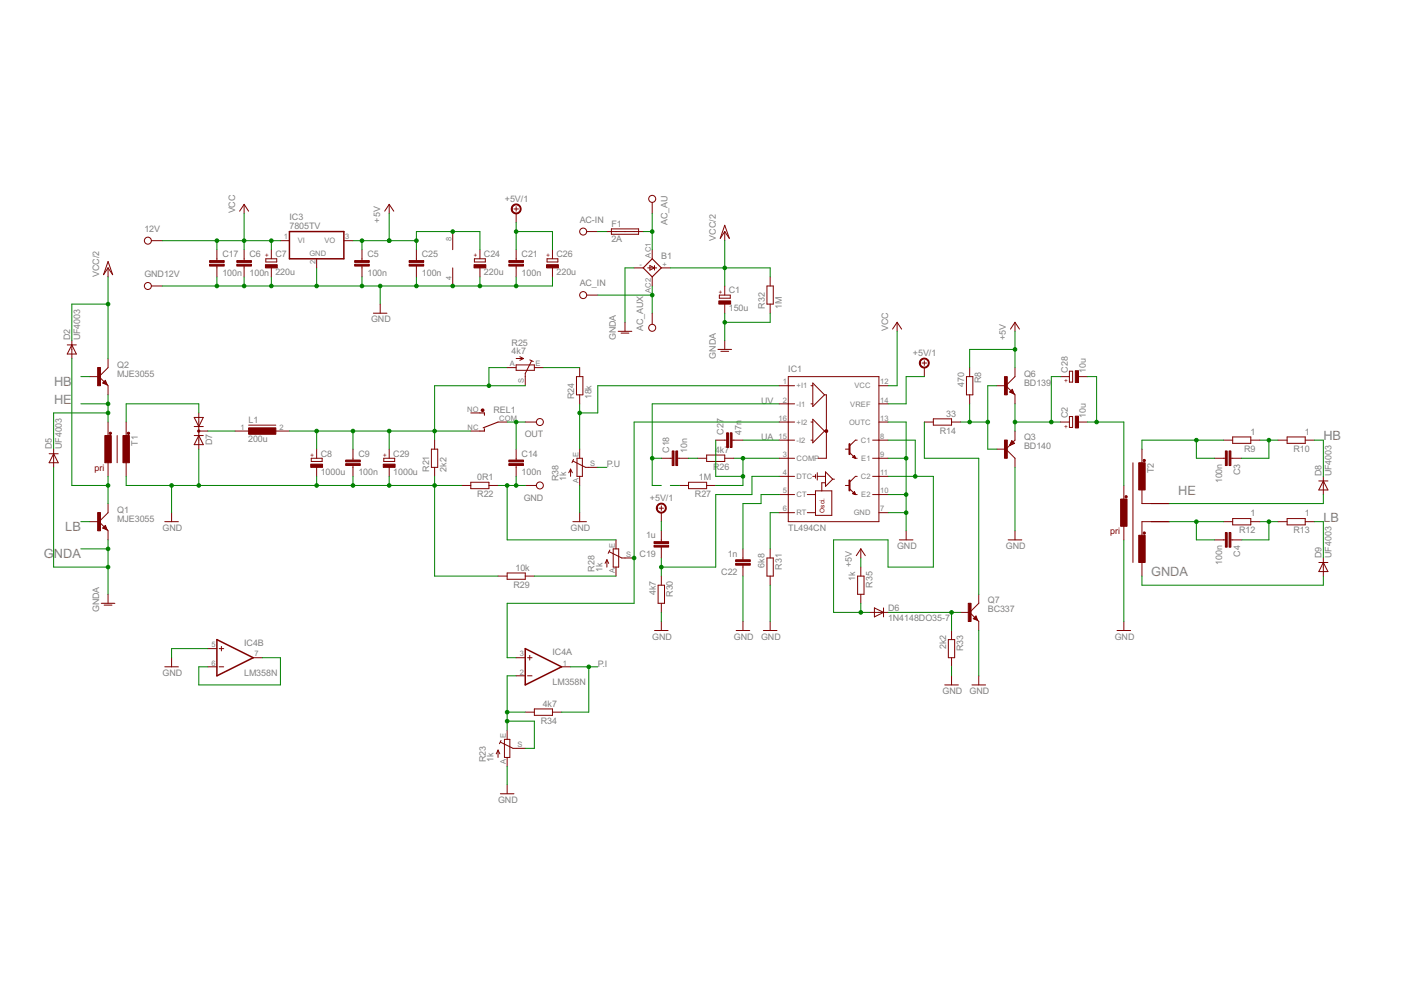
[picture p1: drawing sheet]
<svg xmlns="http://www.w3.org/2000/svg" width="297mm" height="210mm" viewBox="0 0 297 210" stroke-linecap="round" stroke-linejoin="round" font-family="sans-serif">
<path d="M138 54.8l1.9 1.9-1.9 1.9-1.9-1.9zM101.5 87.4h1v.5M102.5 90.7v.5h-1M105.4 89.3l-3.2 1.2" fill="none" stroke="#800000" stroke-width=".23"/>
<g fill="#800000" stroke="#800000" stroke-width=".21">
<path d="M101.9 86.6l.1-.1 .3 .1v.4l-.1 .1-.3-.1-.1-.2 .3-.1 .1 .1h-.4z" fill-rule="evenodd"/>
<path d="M23.2 91.5h.3v.4h-.3z" fill-rule="evenodd"/>
<path d="M27 91.5h.3v.4h-.3z" fill-rule="evenodd"/>
<path d="M238.1 104.9h.3v.4h-.3z" fill-rule="evenodd"/>
<path d="M241.9 97.3h.4v.3h-.4z" fill-rule="evenodd"/>
<path d="M241.9 112.6h.4v.4h-.4z" fill-rule="evenodd"/>
<path d="M41.9 91h.3v.4h-.3z" fill-rule="evenodd"/>
<path d="M174.6 91l.3-.1 .2 .3v.2l-.2 .1-.3-.1-.1-.2h.4v.1l-.4-.1z" fill-rule="evenodd"/>
<path d="M108.5 43.4a1.05 1.05 0 0 1 1.6 .3 1.05 1.05 0 0 1-.6 1.5 1.05 1.05 0 0 1-1.3-1h.2a.87 .87 0 0 1 1.2-.7 .87 .87 0 0 1 .2 1.4 .87 .87 0 0 1-1.4-.5v-.2h-.2z" fill-rule="evenodd"/>
<path d="M194.9 76a1.05 1.05 0 0 1 1.6 .3 1.05 1.05 0 0 1-.7 1.5 1.05 1.05 0 0 1-1.3-1h.2a.86 .86 0 0 1 1.2-.8 .86 .86 0 0 1 .2 1.4 .86 .86 0 0 1-1.4-.3v-.3h-.2z" fill-rule="evenodd"/>
<path d="M139.2 106.7a1.06 1.06 0 0 1 1.7 .3 1.06 1.06 0 0 1-.7 1.5 1.06 1.06 0 0 1-1.3-1h.1a.86 .86 0 0 1 1.2-.8 .86 .86 0 0 1 .3 1.4 .86 .86 0 0 1-1.4-.3l-.1-.3h-.1z" fill-rule="evenodd"/>
</g>
<g fill="none" stroke="#800000" stroke-width=".21">
<path d="M22.9 56.7v1.9M22.9 55.3l.9 2.8-.9-1.4-1 1.4zM32 50.9h2.4M45.9 52.8v2.3M45.9 56.3v2.3M51.6 43.2v2M51.6 52.8v2.3M51.6 56.3v2.3M51.6 43.2l1 1.5M51.6 43.2l-.9 1.5M56.2 54.8h2.3v.6h-2.3zM57.4 52.8v2"/>
<path d="M57.4 56.7v1.9M59.3 50.9h1.9M67 54.8v1.9M72.7 50.9h2M76.6 52.8v2.3M76.6 56.3v2.3M82.3 43.2l1 1.5M82.3 43.2l-.9 1.5M82.3 43.2v2M88.1 52.8v2.3M88.1 56.3v2.3M95.8 49v3.8"/>
<path d="M95.8 56.7v3.8M100.4 54.8h2.3v.6h-2.3zM101.5 52.8v2M101.5 56.7v1.9M108.7 44.2h1M109.2 43.7v1M109.2 45.2v1.9M109.2 52.8v2.3M109.2 56.3v2.3M115.7 54.8h2.3v.6h-2.3zM116.9 52.8v2M116.9 56.7v1.9"/>
<path d="M124.1 49h2.4M128.4 49h7.7M129.3 48.4h5.8v1.2h-5.8zM134.2 56.7h1.9M137 56.7h1.9M137.5 56.2l1 .5-1 .4zM138 42.8v2.4M138 52.8v2M138 58.6v1.9M138.5 56.2v.9M139.9 56.7h1.9M153.3 49v1.9"/>
<path d="M153.3 47.7l1 2.7-1-1.4-.9 1.4zM162.9 58.6v1.9M14.2 73h2M15.2 73l1 1.9h-2zM15.2 72v3.9M19 79.7h2M21 79.7l1.6 1.6M22.9 75.9v1.9l-1.9 1.9M32 60.5h2.4M79 66.3h2.9M80.4 64.3v2M107.3 77.8h1.9"/>
<path d="M109.2 77.2h3.9v1.2h-3.9zM109.2 75.9h1.5M110 75.5l.7 .4M110.7 75.9l-.7 .3M112.1 76.2l.7 .3M112.5 76.4l-1.4 2.6v2.6M113.1 77.8h1.9M122 79.7h1.3v3.8h-1.3zM122.6 77.8v1.9M124.1 62.4h2.4M130.8 70.1h2.9M131.4 70.5h1.7"/>
<path d="M132.2 68.2v1.9M138 66.3v2.3M151.9 73.9h2.9M152.2 62.4h2.3v.7h-2.3zM152.5 74.3h1.7M153.3 60.5v1.9M153.3 64.3v2M153.3 72v1.9M162.3 60.5h1.3v3.8h-1.3zM162.9 64.3v2M166.8 79.7h19.1v30.7h-19.1zM189.8 68.2l1 1.4"/>
<path d="M189.8 68.2l-1 1.4M189.8 68.2v1.9M195.1 76.8h.9M195.6 76.3v1M195.6 77.8v1.9M204.5 79.7h1.3v3.8h-1.3zM205.1 77.8v1.9M214.7 68.2v1.9M214.7 77.8v1.9l-1.9 1.9M214.7 68.2l1 1.4M214.7 68.2l-.9 1.4M224.3 79.7h2"/>
<path d="M226.3 78.5h.6v2.4h-.6zM228.2 79.7h1.9M10.4 96h1.9M11.3 96l1 1.9h-1.9zM11.3 95v3.9M21.7 81l.6-.5 .4 .9zM21.9 81l.4-.3 .3 .6zM22.3 80.9l-.2 .1M22.6 81.3l.1 .1M22.7 81.4l.2 .2v1.9M22.9 89.3v3.8M22.9 97v3.8"/>
<path d="M24.8 92.2v5.7M26.7 89.3v3.8M26.7 97v3.8M41.1 88.3h1.9l-.9 2zM41.1 90.3h1.9M41.1 92.2h1.9M42.1 91.2h1.9M42.1 87.4v7.6M42.1 92.2l.9 1.9h-1.9zM49.7 91.2h3.9M52.6 90h5.8M57.4 91.2h3.8"/>
<path d="M65.8 97h2.4v.6h-2.4zM67 95v2M67 98.9v1.9M74.7 95v2.3M74.7 98.5v2.3M81.2 97h2.3v.6h-2.3zM82.3 95v2M82.3 98.9v1.9M91.3 95h1.3v3.9h-1.3zM91.9 93.1v1.9M91.9 98.9v1.9M99.6 91.2h1.9"/>
<path d="M99.6 87.4h1.9M105.4 89.3h1.9M109.2 95v2.3M109.2 98.5v2.3M111.1 89.3h2.4M120.7 99.3v1.5M120.7 99.3l-.4 .7M120.7 99.3l.4 .7M121.2 97.6l2.7 1.3h2.6M121.3 97.2l-.3 .7M122.1 97h1.1v3.8h-1.1zM122.6 83.5v1.9"/>
<path d="M122.6 95v2M139.9 97h2.3M143.4 97h2.3M147.6 97h1.9M149.5 96.3h3.8v1.3h-3.8zM151.4 93.1h2.3M153.3 97h2M154.9 93.1h2.3M164.8 89.3h3.3M164.8 93.1h3.3M164.8 97h3.3M164.8 81.6h3.3"/>
<path d="M164.8 85.4h3.3M171.6 89.3h.4M171.6 93.1h.4M171.6 81.6h.4M171.6 85.4h.4M172 81l2.4 2.5-2.4 2.5zM172 88.7l2.4 2.5-2.4 2.5zM174.4 91.2h.4M174.4 83.5h.4v13.5h-1.7M174.6 99.8l1.6 1.6-1.6 1.5zM178.9 95h.7M179.8 95.8l1.2 1.2"/>
<path d="M180.4 96.8l.4-.4 .2 .6zM180.4 96.7h.5M180.5 96.6h.4M180.5 96.8h.4M180.6 96.6h.2M180.7 96.5h.1M180.8 96.4h.1M180.8 96.9h.2M181 97h.4M181.4 93.1h-.4l-1.2 1.2M184.6 93.1h3.3M184.6 97h3.3"/>
<path d="M185.9 89.3h2M185.9 81.6h2M185.9 85.4h2M195.6 89.3h1.9M197.5 88.6h3.8v1.4h-3.8zM201.3 89.3h1.9M205.1 83.5v1.9M210.9 95h1.9M210.9 81.6h1.9M212.8 95l1.9 2v1.9M212.8 81.6l1.7 1.6M213.6 94.3l-.8 .7"/>
<path d="M213.6 83l.6-.6 .3 1zM213.7 94.2l-.1 .1M213.8 83l.4-.4 .3 .6zM214.1 93.2l.6 .6-1.1 .5zM214.1 93.4l.4 .4-.8 .4zM214.1 93.6l.1 .2M214.2 82.8l-.2 .2M214.5 83.2v.2M214.5 83.4l.2 .1v1.9M214.7 91.2v1.9l-1 1.1M224.3 89.3h2M226.3 88.1h.6v2.3h-.6z"/>
<path d="M228.2 89.3h1.9M239.7 97.9v21.1M241.6 95v3.9M256.9 97h2.3M258.9 93.1h1.9M260.4 97h2.3M260.8 92.5h3.8v1.3h-3.8zM264.6 93.1h2M270.4 93.1h1.9M272.3 92.5h3.8v1.3h-3.8zM276.1 93.1h2M19 110.4h2"/>
<path d="M21 110.4l1.9 1.9v1.9M22.3 111.2l.4 .9-1-.4zM22.3 111.4l.3 .6-.7-.3zM22.3 111.5l-.2 .2M22.9 106.6v1.9l-1.9 1.9M34.9 110.4h2.8M36.3 108.5v1.9M97.7 102.7h1.9M99.6 102h3.8v1.4h-3.8zM103.4 102.7h2M111.1 102.7h2.4M121.2 110.4h2.9"/>
<path d="M122.6 100.8v1.9M122.6 108.5v1.9M128.4 118.4v1.6M128.4 118.4l-.4 .8M128.4 118.4l.4 .8M128.9 116.7l2.7 1.4h2.6M129 116.4l-.3 .7M129.7 116.1h1.2v3.9h-1.2zM130.3 114.2v1.9M130.3 120v1.9M139.4 107.5h1M139.9 107v1"/>
<path d="M139.9 108.5v1.9M139.9 112.3v2.3M139.9 115.8v2.3M143.7 102.7h2M145.7 102h3.8v1.4h-3.8zM149.5 102.7h1.9M157.2 116.1v2.3M157.2 119.6v2.3M162.3 118.1h1.3v3.8h-1.3zM162.9 116.1v2M164.8 104.6h3.3M164.8 108.5h3.3"/>
<path d="M164.8 100.8h3.3M170.8 104.6h1.7M170.8 108.5h1.7M172 100.8h.5M172.5 100.4v.8M172.5 103.9h3.5v5.2h-3.5zM172.9 100.8h1.7M172.9 100v1.6M174.6 102.2h-.7v1.7M176.2 101.4h.4M178.9 102.7h.7M179.8 103.5l1.2 1.1"/>
<path d="M180.4 104.4h.5M180.5 104.3h.4M180.5 104.5h.4M180.6 104.2h.2M180.7 104.2h.1M180.8 104.1h.1M180.8 104.1l.2 .5-.6-.1zM180.8 104.6h.2M181 104.6h.4M181.4 100.8h-.4l-1.2 1.2M182.1 116.1v2M182.1 120v1.9"/>
<path d="M182.1 116.1l1 1.5M182.1 116.1l-.9 1.5M184.6 104.6h3.3M184.6 100.8h3.3M185.9 108.5h2M190.3 114.2h2.8M191.7 112.3v1.9M213.3 114.2h2.9M214.7 112.3v1.9M237.8 102.7v3.9M237.8 110.4v3.8M241.6 102.7v3.9h5.8"/>
<path d="M241.6 118.1v3.8M247.4 110.4h-5.8v3.8M256.9 114.2h2.3M258.9 110.4h1.9M260.4 114.2h2.3M260.8 109.7h3.8v1.4h-3.8zM264.6 110.4h2M270.4 110.4h1.9M272.3 109.7h3.8v1.4h-3.8zM276.1 110.4h2M279 101.8h1.9M279 119h1.9"/>
<path d="M280 101.8l.9 1.9h-1.9zM280 100.8v3.8M280 118.1v3.8M280 119l.9 1.9h-1.9zM21.4 127.7h2.9M22 128h1.7M22.9 125.8v1.9M36.3 139.2v1.9M44 137.2h1.9M46.4 137.2h.9M46.8 136.8v.9M53.6 139.2h1.9"/>
<path d="M105.4 121.9h1.9M107.3 121.2h3.8v1.4h-3.8zM109.2 139.2h1.9M111.1 121.9h2M111.6 139.2h1M112.1 138.7v1M138.5 133.4h2.9M139.2 123.8h1.4v3.9h-1.4zM139.9 121.9v1.9M139.9 127.7v1.9M139.9 131.5v1.9M155.7 133.4h2.9"/>
<path d="M157.2 131.5v1.9M161.5 133.4h2.9M162.9 121.9v1.9M162.9 131.5v1.9M181.4 121.9h1.4v3.9h-1.4zM182.1 125.8v1.9M184 129.6h3.9M185 128.6l1.9 1-1.9 .9zM186.9 128.6v1.9M200.6 135.3h1.4v3.9h-1.4zM201.3 133.4v1.9M201.3 139.2v1.9"/>
<path d="M203.2 129.6h1.9M205.1 129.6l1.8 1.7M205.9 130.9l.6-.6 .4 1zM206.5 130.5l.2 .6-.6-.2zM206.5 130.7l-.2 .2M206.9 131.3l.2 .2v1.9M207.1 125.8v1.9l-2 1.9M236.3 133.4h2.9M237.8 131.5v1.9M34.9 141.1h2.8M44 141.1h1.9M46.4 141.1h.9"/>
<path d="M105.4 158.7v1.6M105.4 158.7l-.4 .8M105.4 158.7l.3 .8M105.9 157l2.6 1.3h2.6M106 156.7l-.3 .7M106.7 156.4h1.2v3.9h-1.2zM107.3 154.5v1.9M109.2 143h1.9M111.1 150.7h2M111.6 143h1M113.1 150h3.8v1.4h-3.8zM116.9 150.7h1.9"/>
<path d="M118.8 141.1h1.9M199.9 144.9h2.9M201.3 143v1.9M205.6 144.9h2.9M207.1 143v1.9M105.9 168h2.8M107.3 160.3v1.9M107.3 166v2"/>
<circle cx="31.3" cy="50.9" r=".74"/>
<circle cx="123.4" cy="49" r=".74"/>
<circle cx="138" cy="42.1" r=".74"/>
<circle cx="31.3" cy="60.5" r=".74"/>
<circle cx="123.4" cy="62.4" r=".74"/>
<circle cx="138" cy="69.4" r=".74"/>
<circle cx="114.2" cy="89.3" r=".74"/>
<circle cx="114.2" cy="102.7" r=".74"/>
</g>
<g fill="#800000" stroke="#800000" stroke-width=".21">
<path d="M20.7 108.5h.6v3.8h-.6z"/>
<path d="M20.7 77.8h.6v3.8h-.6z"/>
<path d="M26 92.2h1.4v5.7h-1.4z"/>
<path d="M22.2 92.2h1.3v5.7h-1.3z"/>
<path d="M240.9 97.9h1.4v5.8h-1.4z"/>
<path d="M237.1 105.6h1.3v5.8h-1.3z"/>
<path d="M240.9 113.3h1.4v5.7h-1.4z"/>
<path d="M152.1 63.7h2.5v.6h-2.5z"/>
<path d="M212.5 93.1h.6v3.9h-.6z"/>
<path d="M259.2 95.4h.4v3.1h-.4z"/>
<path d="M260 95.4h.4v3.1h-.4z"/>
<path d="M259.2 112.7h.4v3.1h-.4z"/>
<path d="M260 112.7h.4v3.1h-.4z"/>
<path d="M50.1 55.9h3.1v.4h-3.1z"/>
<path d="M50.1 55.1h3.1v.4h-3.1z"/>
<path d="M56.2 56h2.5v.7h-2.5z"/>
<path d="M65.7 98.2h2.5v.7h-2.5z"/>
<path d="M73.1 98.1h3.1v.4h-3.1z"/>
<path d="M73.1 97.3h3.1v.4h-3.1z"/>
<path d="M107.7 98.1h3v.4h-3z"/>
<path d="M107.7 97.3h3v.4h-3z"/>
<path d="M52.6 90.5h5.8v1.4h-5.8z"/>
<path d="M179.6 93.9h.2v2.3h-.2z"/>
<path d="M179.6 101.6h.2v2.3h-.2z"/>
<path d="M75 55.9h3.1v.4h-3.1z"/>
<path d="M75 55.1h3.1v.4h-3.1z"/>
<path d="M143 95.4h.4v3.1h-.4z"/>
<path d="M142.2 95.4h.4v3.1h-.4z"/>
<path d="M138.4 114.6h3.1v.4h-3.1z"/>
<path d="M138.4 115.4h3.1v.4h-3.1z"/>
<path d="M155.6 118.4h3.1v.4h-3.1z"/>
<path d="M155.6 119.2h3.1v.4h-3.1z"/>
<path d="M44.3 55.9h3.1v.4h-3.1z"/>
<path d="M44.3 55.1h3.1v.4h-3.1z"/>
<path d="M107.7 55.9h3v.4h-3z"/>
<path d="M107.7 55.1h3v.4h-3z"/>
<path d="M100.3 56h2.5v.7h-2.5z"/>
<path d="M86.6 55.9h3v.4h-3z"/>
<path d="M86.6 55.1h3v.4h-3z"/>
<path d="M115.6 56h2.5v.7h-2.5z"/>
<path d="M154.5 91.6h.4v3.1h-.4z"/>
<path d="M153.7 91.6h.4v3.1h-.4z"/>
<path d="M212.5 79.7h.6v3.8h-.6z"/>
<path d="M227.5 88.1h.7v2.5h-.7z"/>
<path d="M227.5 78.4h.7v2.5h-.7z"/>
<path d="M81.1 98.2h2.5v.7h-2.5z"/>
<path d="M204.9 127.7h.5v3.8h-.5z"/>
</g>
<path d="M61.2 49h11.5v5.8h-11.5zM45.9 135.3l7.7 3.9-7.7 3.8zM111.1 137.2l7.7 3.9-7.7 3.8z" fill="none" stroke="#800000" stroke-width=".32"/>
<g fill="none" stroke="#008000" stroke-width=".21">
<path d="M22.9 58.6v17.3M34.4 50.9h24.9M45.9 50.9v1.9M45.9 58.6v1.9M51.6 45.2v7.6M51.6 58.6v1.9M57.4 50.9v1.9M57.4 58.6v1.9M67 56.7v3.8M74.7 50.9h13.4M76.6 50.9v1.9M76.6 58.6v1.9"/>
<path d="M82.3 45.2v5.7M88.1 52.8v-3.8h13.4v3.8M88.1 58.6v1.9M101.5 58.6v1.9M109.2 49h7.7v3.8M109.2 47.1v5.7M109.2 58.6v1.9M116.9 58.6v1.9h-82.5M126.5 49h1.9M134.2 56.7h-2v11.5M136.1 49h1.9M138 45.2v7.6"/>
<path d="M141.8 56.7h21.1v1.9M153.3 50.9v9.6M15.2 75.9v26.8h7.7M17.1 79.7h1.9M22.9 64.3h-7.7v7.7M80.4 60.5v3.8M107.3 77.8h-3.9v3.8M115 77.8h7.6M126.5 62.4h11.5M138 60.5v5.8M153.3 66.3v5.7M162.9 66.3v1.9h-9.6"/>
<path d="M189.8 70.1v11.5h-1.9M195.6 79.7h-3.9v5.7h-3.8M214.7 70.1v7.7M214.7 73.9h-9.6v3.9M224.3 79.7h-1.9v9.6M230.1 79.7h1.9v9.6M11.3 98.9v21.1h11.6M17.1 85.4h5.8M22.9 87.4h-11.6v7.6M22.9 83.5v5.8M42.1 87.4v-2h-15.4v3.9M42.1 95v7.7"/>
<path d="M44 91.2h5.7M61.2 91.2h38.4M67 91.2v3.8M74.7 91.2v3.8M82.3 91.2v3.8M107.3 89.3h3.8M109.2 89.3v5.7M111.1 81.6h-19.2v11.5M122.6 85.4v9.6M126.5 98.9h1.9M138 97h1.9M145.7 97h1.9"/>
<path d="M151.4 93.1v7.7h5.8M155.3 97h9.5M157.2 97v5.7h-5.8M157.2 93.1h7.6M164.8 85.4h-26.8v17.3h1.9M164.8 81.6h-38.3v5.8h-3.9M164.8 89.3h-30.6v38.4h-26.9v11.5h1.9M187.9 93.1h5.7v7.7M187.9 89.3h3.8v23M187.9 97h3.8M195.6 89.3v7.7h11.5v28.8M203.2 89.3h5.8"/>
<path d="M205.1 85.4v3.9M210.9 81.6h-1.9v13.4h1.9M214.7 89.3h9.6M214.7 85.4v5.8M214.7 98.9v13.4M230.1 89.3h7.7v13.4M253.1 93.1v3.9h3.8M258.9 93.1h-17.3v1.9M266.6 93.1h3.8M268.5 93.1v3.9h-5.8M278.1 93.1h1.9v7.7M17.1 116.1h5.8"/>
<path d="M17.1 110.4h1.9M22.9 100.8v5.8M22.9 114.2v11.6M26.7 100.8v1.9h71M36.3 102.7v5.8M67 100.8v1.9M74.7 100.8v1.9M82.3 100.8v1.9M91.9 100.8v21.1h13.5M105.4 102.7h5.7M107.3 102.7v11.5h23M109.2 100.8v1.9"/>
<path d="M122.6 102.7v5.8M139.9 110.4v1.9M139.9 118.1v3.8M141.8 102.7h1.9M164.8 108.5h-1.9v7.6M164.8 100.8h-5.7v3.8h-7.7v15.4h-11.5M164.8 104.6h-3.8v2h-3.8v9.5M182.1 118.1v1.9M187.9 100.8h9.6v19.2h-9.6v-5.8h-11.5v15.4h7.6M187.9 108.5h3.8M187.9 104.6h3.8M237.8 114.2v17.3"/>
<path d="M247.4 110.4h11.5M253.1 110.4v3.8h3.8M266.6 110.4h3.8M268.5 110.4v3.8h-5.8M278.1 110.4h1.9v7.7M280 104.6v2h-32.6M44 137.2h-7.7v2M55.5 139.2h3.8v5.7h-17.2v-3.8h1.9M113.1 121.9h17.2M139.9 129.6v1.9M157.2 121.9v9.6M162.9 123.8v7.7"/>
<path d="M182.1 127.7v1.9M187.9 129.6h15.3M201.3 129.6v3.8M207.1 133.4v9.6M241.6 121.9v1.9h38.4v-1.9M107.3 150.7h3.8M107.3 152.6h5.8v5.7h-2M109.2 143h-1.9v11.5M120.7 141.1h5.8M124.6 141.1v9.6h-5.8M201.3 141.1v1.9M107.3 162.2v3.8"/>
</g>
<g fill="#008000" stroke="#008000" stroke-width=".21">
<circle cx="138" cy="49" r=".38"/>
<circle cx="138" cy="62.4" r=".38"/>
<circle cx="153.3" cy="68.2" r=".38"/>
<circle cx="22.9" cy="116.1" r=".38"/>
<circle cx="22.9" cy="120" r=".38"/>
<circle cx="22.9" cy="102.7" r=".38"/>
<circle cx="22.9" cy="64.3" r=".38"/>
<circle cx="153.3" cy="56.7" r=".38"/>
<circle cx="22.9" cy="87.4" r=".38"/>
<circle cx="22.9" cy="85.4" r=".38"/>
<circle cx="51.6" cy="60.5" r=".38"/>
<circle cx="57.4" cy="60.5" r=".38"/>
<circle cx="67" cy="60.5" r=".38"/>
<circle cx="76.6" cy="60.5" r=".38"/>
<circle cx="80.4" cy="60.5" r=".38"/>
<circle cx="88.1" cy="60.5" r=".38"/>
<circle cx="95.8" cy="60.5" r=".38"/>
<circle cx="45.9" cy="60.5" r=".38"/>
<circle cx="101.5" cy="60.5" r=".38"/>
<circle cx="109.2" cy="60.5" r=".38"/>
<circle cx="36.3" cy="102.7" r=".38"/>
<circle cx="42.1" cy="102.7" r=".38"/>
<circle cx="67" cy="102.7" r=".38"/>
<circle cx="74.7" cy="102.7" r=".38"/>
<circle cx="91.9" cy="102.7" r=".38"/>
<circle cx="82.3" cy="102.7" r=".38"/>
<circle cx="191.7" cy="108.5" r=".38"/>
<circle cx="191.7" cy="104.6" r=".38"/>
<circle cx="191.7" cy="97" r=".38"/>
<circle cx="268.5" cy="93.1" r=".38"/>
<circle cx="253.1" cy="93.1" r=".38"/>
<circle cx="268.5" cy="110.4" r=".38"/>
<circle cx="253.1" cy="110.4" r=".38"/>
<circle cx="76.6" cy="50.9" r=".38"/>
<circle cx="82.3" cy="50.9" r=".38"/>
<circle cx="95.8" cy="49" r=".38"/>
<circle cx="88.1" cy="50.9" r=".38"/>
<circle cx="214.7" cy="73.9" r=".38"/>
<circle cx="134.2" cy="118.1" r=".38"/>
<circle cx="67" cy="91.2" r=".38"/>
<circle cx="74.7" cy="91.2" r=".38"/>
<circle cx="91.9" cy="91.2" r=".38"/>
<circle cx="103.4" cy="81.6" r=".38"/>
<circle cx="82.3" cy="91.2" r=".38"/>
<circle cx="109.2" cy="89.3" r=".38"/>
<circle cx="138" cy="97" r=".38"/>
<circle cx="157.2" cy="97" r=".38"/>
<circle cx="157.2" cy="100.8" r=".38"/>
<circle cx="107.3" cy="102.7" r=".38"/>
<circle cx="109.2" cy="102.7" r=".38"/>
<circle cx="139.9" cy="120" r=".38"/>
<circle cx="122.6" cy="87.4" r=".38"/>
<circle cx="107.3" cy="150.7" r=".38"/>
<circle cx="107.3" cy="152.6" r=".38"/>
<circle cx="124.6" cy="141.1" r=".38"/>
<circle cx="51.6" cy="50.9" r=".38"/>
<circle cx="57.4" cy="50.9" r=".38"/>
<circle cx="45.9" cy="50.9" r=".38"/>
<circle cx="109.2" cy="49" r=".38"/>
<circle cx="214.7" cy="89.3" r=".38"/>
<circle cx="222.4" cy="89.3" r=".38"/>
<circle cx="209" cy="89.3" r=".38"/>
<circle cx="205.1" cy="89.3" r=".38"/>
<circle cx="232" cy="89.3" r=".38"/>
<circle cx="201.3" cy="129.6" r=".38"/>
<circle cx="182.1" cy="129.6" r=".38"/>
<circle cx="193.6" cy="100.8" r=".38"/>
</g>
<g font-size="3" fill="#808080">
<text x="11.4" y="81.6">HB</text>
<text x="11.4" y="85.5">HE</text>
<text x="280" y="93.1">HB</text>
<text x="249.3" y="104.6">HE</text>
<text x="13.8" y="112.3">LB</text>
<text x="280" y="110.4">LB</text>
<text x="9.3" y="118.1">G</text>
<text x="11.4" y="118.1">NDA</text>
<text x="243.5" y="121.9">GNDA</text>
</g>
<g font-size="2.1" fill="#808080">
<text x="49.7" y="45.2" transform="rotate(-90 49.7 45.2)">VCC</text>
<text x="61.2" y="46.6">IC3</text>
<text x="80.4" y="47.1" transform="rotate(-90 80.4 47.1)">+5V</text>
<text x="106.8" y="42.8">+5V/1</text>
<text x="122.6" y="47.1">AC-IN</text>
<text x="129.4" y="48">F1</text>
<text x="141.2" y="47.6" transform="rotate(-90 141.2 47.6)">AC_AU</text>
<text x="30.5" y="49">12V</text>
<text x="61.2" y="48.5">7805TV</text>
<text x="129.4" y="51.2">2A</text>
<text x="151.4" y="50.9" transform="rotate(-90 151.4 50.9)">VCC/2</text>
<text x="20.9" y="58.6" transform="rotate(-90 20.9 58.6)">VCC/2</text>
<text x="30.5" y="58.6">GND12V</text>
<text x="47" y="58.3">100n</text>
<text x="47" y="54.5">C17</text>
<text x="52.8" y="54.5">C6</text>
<text x="52.8" y="58.3">100n 220u</text>
<text x="58.3" y="54.4">C7</text>
<text x="77.7" y="54.5">C5</text>
<text x="77.7" y="58.3">100n</text>
<text x="89.3" y="54.5">C25</text>
<text x="89.3" y="58.3">100n</text>
<text x="102.4" y="58.2">220u</text>
<text x="102.4" y="54.4">C24</text>
<text x="110.4" y="58.3">100n</text>
<text x="110.4" y="54.5">C21</text>
<text x="117.7" y="54.4">C26</text>
<text x="117.7" y="58.2">220u</text>
<text x="139.9" y="54.8">B1</text>
<text x="122.6" y="60.5">AC_IN</text>
<text x="154.2" y="65.9">150u</text>
<text x="154.2" y="62.1">C1</text>
<text x="161.8" y="65.3" transform="rotate(-90 161.8 65.3)">R32</text>
<text x="165.4" y="65.3" transform="rotate(-90 165.4 65.3)">1M</text>
<text x="78.5" y="68.2">GND</text>
<text x="136.1" y="70.1" transform="rotate(-90 136.1 70.1)">AC_AUX</text>
<text x="187.9" y="70.1" transform="rotate(-90 187.9 70.1)">VCC</text>
<text x="14.8" y="72" transform="rotate(-90 14.8 72)">D2</text>
<text x="16.9" y="72" transform="rotate(-90 16.9 72)">UF4003</text>
<text x="24.8" y="77.8">Q2</text>
<text x="108.2" y="74.9">4k7</text>
<text x="108.2" y="73.3">R25</text>
<text x="130.3" y="72" transform="rotate(-90 130.3 72)">GNDA</text>
<text x="151.4" y="75.9" transform="rotate(-90 151.4 75.9)">GNDA</text>
<text x="193.2" y="75.4">+5V/1</text>
<text x="212.8" y="72" transform="rotate(-90 212.8 72)">+5V</text>
<text x="24.8" y="79.7">MJE3055</text>
<text x="166.8" y="78.7">IC1</text>
<text x="204" y="81.9" transform="rotate(-90 204 81.9)">470</text>
<text x="207.6" y="81.1" transform="rotate(-90 207.6 81.1)">R8</text>
<text x="216.7" y="79.7">Q6</text>
<text x="216.7" y="81.6">BD139</text>
<text x="225.9" y="78.8" transform="rotate(-90 225.9 78.8)">C28</text>
<text x="229.7" y="78.8" transform="rotate(-90 229.7 78.8)">10u</text>
<text x="52.6" y="89.5">L1</text>
<text x="104.4" y="87.4">REL1</text>
<text x="121.5" y="84.5" transform="rotate(-90 121.5 84.5)">R24</text>
<text x="125.1" y="84.5" transform="rotate(-90 125.1 84.5)">18k</text>
<text x="161" y="85.5">UV</text>
<text x="200.2" y="88.1">33</text>
<text x="225.9" y="88.4" transform="rotate(-90 225.9 88.4)">C2</text>
<text x="229.7" y="88.4" transform="rotate(-90 229.7 88.4)">10u</text>
<text x="11" y="95" transform="rotate(-90 11 95)">D5</text>
<text x="13.1" y="95" transform="rotate(-90 13.1 95)">UF4003</text>
<text x="29.2" y="94.3" transform="rotate(-90 29.2 94.3)">T1</text>
<text x="44.9" y="94.2" transform="rotate(-90 44.9 94.2)">D7</text>
<text x="52.5" y="93.5">200u</text>
<text x="111" y="92.5">OUT</text>
<text x="141.5" y="95.8" transform="rotate(-90 141.5 95.8)">C18</text>
<text x="145.4" y="95.8" transform="rotate(-90 145.4 95.8)">10n</text>
<text x="151.3" y="95.8">4k7</text>
<text x="153.1" y="92" transform="rotate(-90 153.1 92)">C27</text>
<text x="156.9" y="92" transform="rotate(-90 156.9 92)">47n</text>
<text x="161" y="93.1">UA</text>
<text x="198.8" y="91.8">R14</text>
<text x="216.7" y="95">BD140</text>
<text x="216.7" y="93.1">Q3</text>
<text x="263.2" y="95.6">R9</text>
<text x="264.5" y="92">1</text>
<text x="273.7" y="95.6">R10</text>
<text x="276.1" y="92">1</text>
<text x="67.9" y="96.6">C8</text>
<text x="67.9" y="100.4">1000u</text>
<text x="75.8" y="96.7">C9</text>
<text x="75.8" y="100.5">100n</text>
<text x="83.2" y="100.4">1000u</text>
<text x="83.2" y="96.6">C29</text>
<text x="90.8" y="99.8" transform="rotate(-90 90.8 99.8)">R21</text>
<text x="94.4" y="99.8" transform="rotate(-90 94.4 99.8)">2k2</text>
<text x="101" y="101.6">0R1</text>
<text x="110.4" y="96.7">C14</text>
<text x="110.4" y="100.5">100n</text>
<text x="118.1" y="101.8" transform="rotate(-90 118.1 101.8)">R38</text>
<text x="119.8" y="101.8" transform="rotate(-90 119.8 101.8)">1k</text>
<text x="128.4" y="98.9">P.U</text>
<text x="147.9" y="101.6">1M</text>
<text x="150.9" y="99.4">R26</text>
<text x="244.1" y="100.1" transform="rotate(-90 244.1 100.1)">T2</text>
<text x="262.4" y="100.5" transform="rotate(-90 262.4 100.5)">C3</text>
<text x="279.6" y="100.8" transform="rotate(-90 279.6 100.8)">D8</text>
<text x="281.7" y="100.8" transform="rotate(-90 281.7 100.8)">UF4003</text>
<text x="101" y="105.2">R22</text>
<text x="110.8" y="106">GND</text>
<text x="137.5" y="106.1">+5V/1</text>
<text x="147" y="105.2">R27</text>
<text x="258.6" y="102.3" transform="rotate(-90 258.6 102.3)">100n</text>
<text x="24.8" y="110.4">MJE3055</text>
<text x="24.8" y="108.5">Q1</text>
<text x="34.4" y="112.3">GND</text>
<text x="120.7" y="112.3">GND</text>
<text x="136.7" y="113.9">1u</text>
<text x="166.8" y="112.3">TL494CN</text>
<text x="262.2" y="112.9">R12</text>
<text x="264.5" y="109.2">1</text>
<text x="273.7" y="112.9">R13</text>
<text x="276.1" y="109.2">1</text>
<text x="135.3" y="117.8">C19</text>
<text x="154" y="117.8">1n</text>
<text x="180.2" y="120" transform="rotate(-90 180.2 120)">+5V</text>
<text x="189.8" y="116.1">GND</text>
<text x="212.8" y="116.1">GND</text>
<text x="258.6" y="119.5" transform="rotate(-90 258.6 119.5)">100n</text>
<text x="262.4" y="117.8" transform="rotate(-90 262.4 117.8)">C4</text>
<text x="279.6" y="118.1" transform="rotate(-90 279.6 118.1)">D9</text>
<text x="281.7" y="118.1" transform="rotate(-90 281.7 118.1)">UF4003</text>
<text x="108.7" y="124.4">R29</text>
<text x="109.1" y="120.7">10k</text>
<text x="125.8" y="120.9" transform="rotate(-90 125.8 120.9)">R28</text>
<text x="127.4" y="120.9" transform="rotate(-90 127.4 120.9)">1k</text>
<text x="138.7" y="125.9" transform="rotate(-90 138.7 125.9)">4k7</text>
<text x="152.6" y="121.6">C22</text>
<text x="161.8" y="120.1" transform="rotate(-90 161.8 120.1)">6k8</text>
<text x="165.4" y="120.5" transform="rotate(-90 165.4 120.5)">R31</text>
<text x="181" y="122.9" transform="rotate(-90 181 122.9)">1k</text>
<text x="184.6" y="124.4" transform="rotate(-90 184.6 124.4)">R35</text>
<text x="20.9" y="129.6" transform="rotate(-90 20.9 129.6)">GNDA</text>
<text x="142.4" y="126.3" transform="rotate(-90 142.4 126.3)">R30</text>
<text x="187.9" y="131.3">1N4148DO35-7</text>
<text x="187.9" y="129.2">D6</text>
<text x="209" y="129.6">BC337</text>
<text x="209" y="127.7">Q7</text>
<text x="51.6" y="136.8">IC4B</text>
<text x="138" y="135.3">GND</text>
<text x="155.3" y="135.3">GND</text>
<text x="161" y="135.3">GND</text>
<text x="200.1" y="137.4" transform="rotate(-90 200.1 137.4)">2k2</text>
<text x="203.8" y="137.8" transform="rotate(-90 203.8 137.8)">R33</text>
<text x="235.8" y="135.3">GND</text>
<text x="34.4" y="143">GND</text>
<text x="51.6" y="143">LM358N</text>
<text x="116.9" y="138.7">IC4A</text>
<text x="126.5" y="141.1">P.I</text>
<text x="114.8" y="149.5">4k7</text>
<text x="116.9" y="144.9">LM358N</text>
<text x="199.4" y="146.8">GND</text>
<text x="205.1" y="146.8">GND</text>
<text x="114.4" y="153.1">R34</text>
<text x="102.8" y="161.2" transform="rotate(-90 102.8 161.2)">R23</text>
<text x="104.4" y="161.2" transform="rotate(-90 104.4 161.2)">1k</text>
<text x="105.4" y="169.9">GND</text>
</g>
<g font-size="2.1" fill="#800000">
<text x="20" y="99.7">pri</text>
<text x="234.9" y="113.1">pri</text>
</g>
<g font-size="1.8" fill="#808080">
<text x="60.1" y="50.7">1</text>
<text x="63" y="51.5">VI</text>
<text x="68.7" y="51.5">VO</text>
<text x="73" y="50.7">3</text>
<text x="95.5" y="51.1" transform="rotate(-90 95.5 51.1)">8</text>
<text x="65.5" y="54.2">GND</text>
<text x="66.7" y="55.9" transform="rotate(-90 66.7 55.9)">2</text>
<text x="95.5" y="59.3" transform="rotate(-90 95.5 59.3)">4</text>
<text x="135.3" y="56.4">-</text>
<text x="137.7" y="54.5" transform="rotate(-90 137.7 54.5)">AC1</text>
<text x="140.2" y="56.4">+</text>
<text x="137.7" y="62" transform="rotate(-90 137.7 62)">AC2</text>
<text x="107.9" y="77.5">A</text>
<text x="113.3" y="77.5">E</text>
<text x="110.9" y="81" transform="rotate(-90 110.9 81)">S</text>
<text x="165.6" y="81.3">1</text>
<text x="168.5" y="82.2">+I1</text>
<text x="180.8" y="82.2">VCC</text>
<text x="186.2" y="81.3">12</text>
<text x="98.9" y="87.1">NO</text>
<text x="105.6" y="89">COM</text>
<text x="164.7" y="89">16</text>
<text x="165.6" y="85.2">2</text>
<text x="168.5" y="89.9">+I2</text>
<text x="168.5" y="86">-I1</text>
<text x="179.6" y="89.9">OUTC</text>
<text x="179.9" y="86">VREF</text>
<text x="186.2" y="89">13</text>
<text x="186.2" y="85.2">14</text>
<text x="50.9" y="90.9">1</text>
<text x="59.2" y="90.9">2</text>
<text x="98.9" y="90.9">NC</text>
<text x="164.7" y="92.9">15</text>
<text x="168.5" y="93.7">-I2</text>
<text x="182.1" y="93.7">C1</text>
<text x="186.2" y="92.9">8</text>
<text x="122.4" y="96.7" transform="rotate(-90 122.4 96.7)">E</text>
<text x="124.8" y="98.6">S</text>
<text x="165.6" y="100.5">4</text>
<text x="165.6" y="96.7">3</text>
<text x="168.5" y="101.4">DTC</text>
<text x="168.5" y="97.5">COMP</text>
<text x="182.1" y="101.4">C2</text>
<text x="182.2" y="97.5">E1</text>
<text x="186.2" y="100.5">11</text>
<text x="186.2" y="96.7">9</text>
<text x="122.4" y="102.2" transform="rotate(-90 122.4 102.2)">A</text>
<text x="165.6" y="104.4">5</text>
<text x="168.5" y="105.2">CT</text>
<text x="182.2" y="105.2">E2</text>
<text x="186.2" y="104.4">10</text>
<text x="165.6" y="108.2">6</text>
<text x="168.5" y="109.1">RT</text>
<text x="180.6" y="109">GND</text>
<text x="186.2" y="108.2">7</text>
<text x="130" y="115.9" transform="rotate(-90 130 115.9)">E</text>
<text x="132.5" y="117.8">S</text>
<text x="130" y="121.3" transform="rotate(-90 130 121.3)">A</text>
<text x="44.7" y="137">5</text>
<text x="44.7" y="140.8">6</text>
<text x="53.8" y="138.9">7</text>
<text x="110" y="142.7">2</text>
<text x="110" y="138.9">3</text>
<text x="119.1" y="140.8">1</text>
<text x="107" y="161.6" transform="rotate(-90 107 161.6)">A</text>
<text x="107" y="156.2" transform="rotate(-90 107 156.2)">E</text>
<text x="109.5" y="158.1">S</text>
</g>
<g font-size="1.5" fill="#800000">
<text x="57" y="54.5" transform="rotate(-90 57 54.5)">+</text>
<text x="101.1" y="54.5" transform="rotate(-90 101.1 54.5)">+</text>
<text x="116.4" y="54.5" transform="rotate(-90 116.4 54.5)">+</text>
<text x="152.9" y="62.1" transform="rotate(-90 152.9 62.1)">+</text>
<text x="225.2" y="81.1">+</text>
<text x="225.2" y="90.7">+</text>
<text x="66.6" y="96.7" transform="rotate(-90 66.6 96.7)">+</text>
<text x="81.9" y="96.7" transform="rotate(-90 81.9 96.7)">+</text>
<text x="174.4" y="108.5" transform="rotate(-90 174.4 108.5)">Osci.</text>
</g>
</svg>
